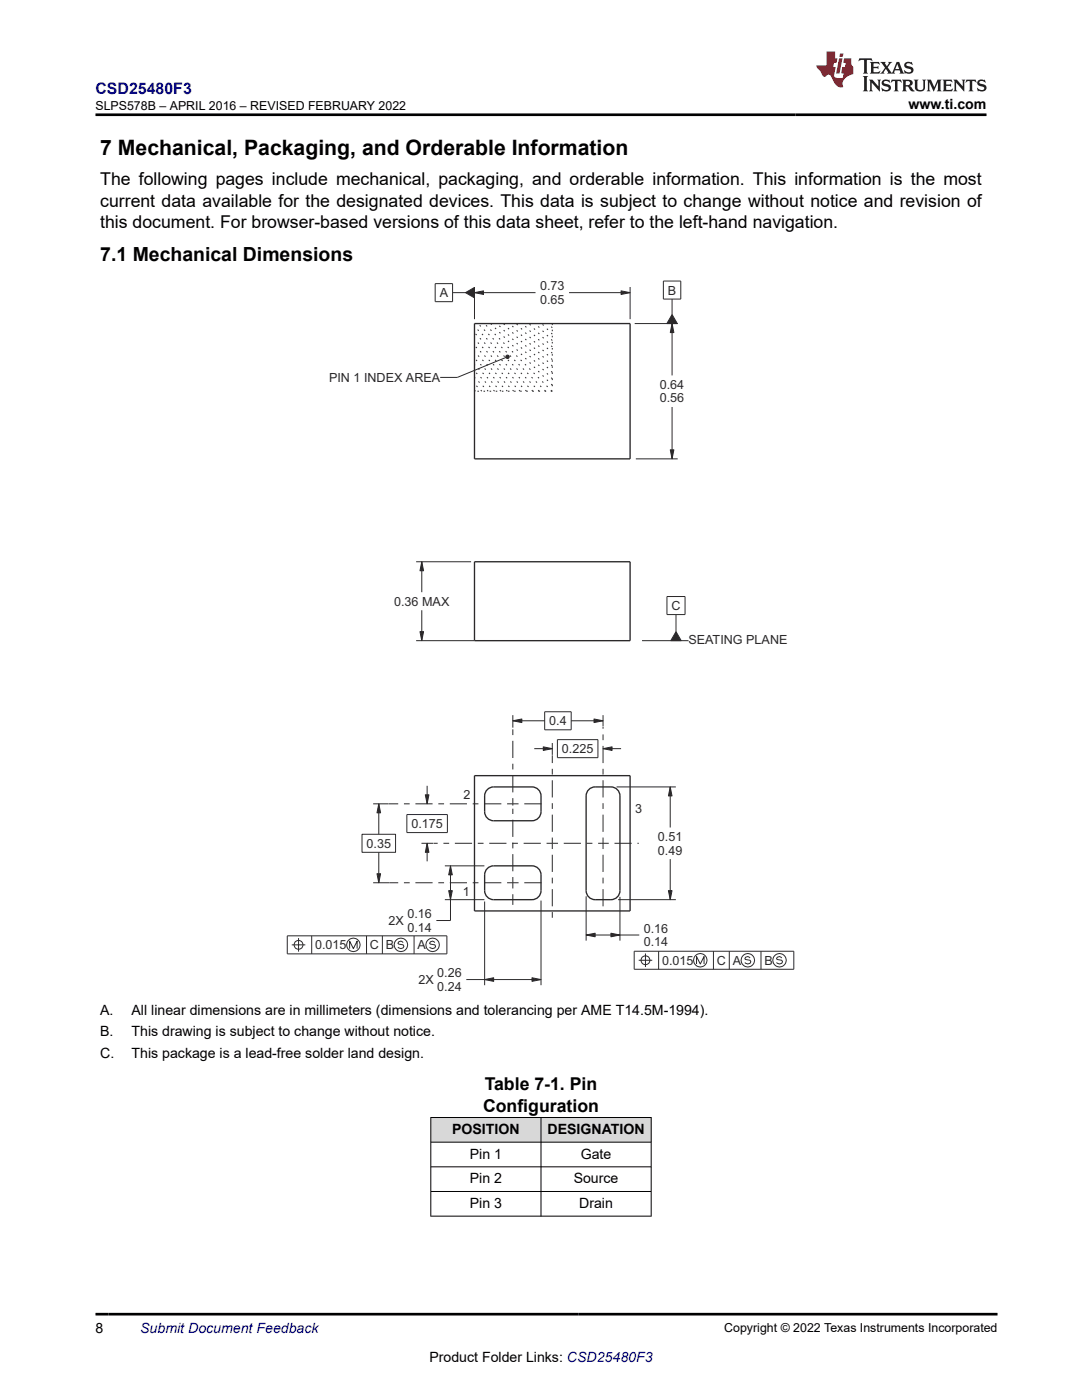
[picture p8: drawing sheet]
<svg xmlns="http://www.w3.org/2000/svg" width="216mm" height="279mm" viewBox="0 0 216 279" stroke-linecap="round" stroke-linejoin="round" font-family="sans-serif">
<path d="M134.9 126.1l1 1.8h-2.1z" fill="#2b292a"/>
<path d="M134.9 126.1l1 1.8h-2.1z" fill="none" stroke="#2b292a" stroke-width=".2"/>
<path d="M75.6 160.4l.3 1.8h-.7z" fill="#2b292a"/>
<path d="M75.6 160.4l.3 1.8h-.7z" fill="none" stroke="#2b292a" stroke-width=".2"/>
<path d="M75.2 174.4h.7l-.3 1.8z" fill="#2b292a"/>
<path d="M75.2 174.4h.7l-.3 1.8z" fill="none" stroke="#2b292a" stroke-width=".2"/>
<path d="M89.9 172.8l.4 1.8h-.8z" fill="#2b292a"/>
<path d="M89.9 172.8l.4 1.8h-.8z" fill="none" stroke="#2b292a" stroke-width=".2"/>
<path d="M89.5 177.7h.8l-.4 1.8z" fill="#2b292a"/>
<path d="M89.5 177.7h.8l-.4 1.8z" fill="none" stroke="#2b292a" stroke-width=".2"/>
<path d="M96.7 195.5l1.8-.4v.8z" fill="#2b292a"/>
<path d="M96.7 195.5l1.8-.4v.8z" fill="none" stroke="#2b292a" stroke-width=".2"/>
<path d="M106.2 195.1l1.8 .4-1.8 .4z" fill="#2b292a"/>
<path d="M106.2 195.1l1.8 .4-1.8 .4z" fill="none" stroke="#2b292a" stroke-width=".2"/>
<path d="M83.8 126.1h.7l-.3 1.8z" fill="#2b292a"/>
<path d="M83.8 126.1h.7l-.3 1.8z" fill="none" stroke="#2b292a" stroke-width=".2"/>
<path d="M84.2 112.1l.3 1.8h-.7z" fill="#2b292a"/>
<path d="M84.2 112.1l.3 1.8h-.7z" fill="none" stroke="#2b292a" stroke-width=".2"/>
<path d="M108.4 149l1.8 .4-1.8 .4z" fill="#2b292a"/>
<path d="M108.4 149l1.8 .4-1.8 .4z" fill="none" stroke="#2b292a" stroke-width=".2"/>
<path d="M120.3 149.4l1.8-.4v.8z" fill="#2b292a"/>
<path d="M120.3 149.4l1.8-.4v.8z" fill="none" stroke="#2b292a" stroke-width=".2"/>
<path d="M117 186.6l1.8-.4v.8z" fill="#2b292a"/>
<path d="M117 186.6l1.8-.4v.8z" fill="none" stroke="#2b292a" stroke-width=".2"/>
<path d="M121.9 186.2l1.8 .4-1.8 .4z" fill="#2b292a"/>
<path d="M121.9 186.2l1.8 .4-1.8 .4z" fill="none" stroke="#2b292a" stroke-width=".2"/>
<path d="M133.4 177.7h.7l-.4 1.8z" fill="#2b292a"/>
<path d="M133.4 177.7h.7l-.4 1.8z" fill="none" stroke="#2b292a" stroke-width=".2"/>
<path d="M133.7 157l.4 1.8h-.7z" fill="#2b292a"/>
<path d="M133.7 157l.4 1.8h-.7z" fill="none" stroke="#2b292a" stroke-width=".2"/>
<path d="M84.9 158.6h.7l-.4 1.8z" fill="#2b292a"/>
<path d="M84.9 158.6h.7l-.4 1.8z" fill="none" stroke="#2b292a" stroke-width=".2"/>
<path d="M85.2 168.3l.4 1.8h-.7z" fill="#2b292a"/>
<path d="M85.2 168.3l.4 1.8h-.7z" fill="none" stroke="#2b292a" stroke-width=".2"/>
<path d="M102.3 143.8l1.8-.3v.7z" fill="#2b292a"/>
<path d="M102.3 143.8l1.8-.3v.7z" fill="none" stroke="#2b292a" stroke-width=".2"/>
<path d="M118.5 143.5l1.8 .3-1.8 .4z" fill="#2b292a"/>
<path d="M118.5 143.5l1.8 .3-1.8 .4z" fill="none" stroke="#2b292a" stroke-width=".2"/>
<path d="M92.9 58.4l1.8-1v2z" fill="#2b292a"/>
<path d="M92.9 58.4l1.8-1v2z" fill="none" stroke="#2b292a" stroke-width=".2"/>
<path d="M123.9 58l1.8 .4-1.8 .4z" fill="#2b292a"/>
<path d="M123.9 58l1.8 .4-1.8 .4z" fill="none" stroke="#2b292a" stroke-width=".2"/>
<path d="M94.7 58.4l1.8-.4v.8z" fill="#2b292a"/>
<path d="M94.7 58.4l1.8-.4v.8z" fill="none" stroke="#2b292a" stroke-width=".2"/>
<path d="M134.1 62.8l1 1.8h-2z" fill="#2b292a"/>
<path d="M134.1 62.8l1 1.8h-2z" fill="none" stroke="#2b292a" stroke-width=".2"/>
<path d="M133.7 89.8h.8l-.4 1.8z" fill="#2b292a"/>
<path d="M133.7 89.8h.8l-.4 1.8z" fill="none" stroke="#2b292a" stroke-width=".2"/>
<path d="M134.1 64.6l.4 1.8h-.8z" fill="#2b292a"/>
<path d="M134.1 64.6l.4 1.8h-.8z" fill="none" stroke="#2b292a" stroke-width=".2"/>
<path d="M100.9 71.1l.3-.2h.3l.1 .3-.1 .3-.3 .1-.3-.2z" fill="#2b292a"/>
<g fill="none" stroke="#2b292a" stroke-width=".2">
<path d="M86.8 56.6h3.5v3.6h-3.5zM90.3 58.4h2.6M94.7 57.3v6.4M94.7 58.4h12.2M113.5 58.4h12.2M125.7 57.3v6.4M132.4 56.1h3.4v3.6h-3.4zM134.1 59.7v3.1M100.9 71.3l-9.6 4h-3.5M100.9 71.1l.3-.2h.3l.1 .3-.1 .3-.3 .1-.3-.2zM126.6 64.6h8.6M134.1 64.6v10.3"/>
<path d="M126.9 91.6h8.3M134.1 81.2v10.4M83 112.1h11M84.2 112.1v6.1M133.1 119.1h3.6v3.6h-3.6zM83 127.9h11.6M84.2 121.8v6.1M128.1 127.9h9.3M134.9 122.7v3.4M85.2 156.8v3.6M102.3 142.7v2.5M102.3 143.8h6.4"/>
<path d="M106.6 149.4h3.6M108.7 142h5.3v3.6h-5.3zM110.2 148.3v2.4M111.2 147.6h8.1v3.6h-8.1zM114 143.8h6.3M120.3 142.7v2.3M120.3 149.4h3.6M123 157h11.9M133.7 157v8.1M72.2 166.5h6.7v3.6h-6.7zM74.5 176.2h3.3M74.5 160.4h3"/>
<path d="M75.6 160.4v6.1M75.6 170.1v6.1M81.2 162.6h8.1v3.6h-8.1zM84.1 168.3h2.4M85.2 168.3v3.6M88.8 179.5h7.9M88.8 172.8h7.9M89.9 172.8v10.9h-2.8M96.7 179.9v16.7M108 179.7v16.9M117 178.9v8.8M123.3 179.5h11.6"/>
<path d="M123.7 179v8.7M133.7 171.4v8.1M57.3 186.8h31.9v3.6h-31.9zM58.2 188.6h2.7M59.6 187.2v2.7M62.2 186.8v3.6M69.8 189.3v-1.5l.7 1.5 .8-1.5v1.5M73.1 186.8v3.6M76.3 186.8v3.6M80.4 188.1l-.4-.3-.5 .2-.1 .3 .1 .1 .9 .2 .2 .3-.2 .3-.4 .1-.6-.3M82.6 186.8v3.6M86.8 188.1l-.5-.3-.4 .2-.2 .3 .2 .1 .9 .2 .1 .3-.1 .3-.5 .1-.6-.3"/>
<path d="M93 195.5h15M117 186.6h10.6M126.5 189.8h31.9v3.6h-31.9zM127.4 191.6h2.7M128.8 190.3v2.7M131.4 189.8v3.6M139 192.4v-1.5l.7 1.5 .8-1.5v1.5M142.4 189.8v3.6M145.5 189.8v3.6M149.7 191.2l-.5-.3-.4 .1-.2 .3 .2 .2 .9 .1 .1 .3-.1 .3-.5 .2-.6-.3M151.8 189.8v3.6M156 191.2l-.5-.3-.4 .1-.2 .3 .2 .2 .9 .1 .1 .3-.1 .3-.5 .2-.6-.3"/>
<circle cx="59.6" cy="188.5" r=".89"/>
<circle cx="70.5" cy="188.6" r="1.34"/>
<circle cx="80" cy="188.6" r="1.34"/>
<circle cx="86.3" cy="188.6" r="1.34"/>
<circle cx="128.8" cy="191.6" r=".89"/>
<circle cx="139.7" cy="191.6" r="1.34"/>
<circle cx="149.2" cy="191.6" r="1.34"/>
<circle cx="155.5" cy="191.6" r="1.34"/>
</g>
<path d="M94.7 64.6h31v27h-31zM94.7 112.1h31v15.8h-31zM94.7 154.8h31v27h-31zM97.2 157.6l.8-.5 .5-.1h7.7a1.8 1.8 0 0 1 1.8 1.8v3.2a1.8 1.8 0 0 1-1.8 1.8h-7.7a1.8 1.8 0 0 1-1.8-1.8v-3.2l.1-.4zM117.5 157.6l.8-.5 .5-.1h3.1a1.8 1.8 0 0 1 1.8 1.8v18.9a1.8 1.8 0 0 1-1.8 1.8h-3.1a1.8 1.8 0 0 1-1.8-1.8v-18.9v-.4zM97.2 173.3l.8-.4 .5-.1h7.7a1.8 1.8 0 0 1 1.8 1.8v3.1a1.8 1.8 0 0 1-1.8 1.8h-7.7a1.8 1.8 0 0 1-1.8-1.8v-3.1l.1-.5z" fill="none" stroke="#2b292a" stroke-width=".27"/>
<g fill="none" stroke="#2b292a" stroke-width=".2" stroke-dasharray=".3 .9" stroke-linecap="butt">
<path d="M94.9 78.1l-.2-.2M96.1 78.1l-1.4-1.5M97.4 78.1l-2.7-2.8M98.7 78.1l-4-4M100 78.1l-5.3-5.3M101.2 78.1l-6.5-6.6M102.5 78.1l-7.8-7.9M103.8 78.1l-9.1-9.1M105.1 78.1l-10.4-10.4M106.3 78.1l-11.6-11.7M107.6 78.1l-12.9-12.9M108.9 78.1l-13.5-13.5"/>
<path d="M110.1 78.1l-13.5-13.5M110.2 64.6v13.5M110.2 78.1h-15.5M110.2 76.9l-12.3-12.3M110.2 75.6l-11-11M110.2 74.3l-9.7-9.7M110.2 73l-8.5-8.4M110.2 71.8l-7.2-7.2M110.2 70.5l-5.9-5.9M110.2 69.2l-4.6-4.6M110.2 68l-3.4-3.4M110.2 66.7l-2.1-2.1"/>
<path d="M110.2 65.4l-.8-.8"/>
</g>
<g fill="none" stroke="#2b292a" stroke-width=".2" stroke-dasharray="1.1 1.1 3.4 1.1" stroke-linecap="butt">
<path d="M102.3 160.4v.4M102.3 176.2v4.4M102.3 176.2v-14.8M102.3 160.4v-15.1M102.3 176.2h-24.5M102.3 176.2h6.4M102.3 160.4h-24.7M102.3 160.4h6.6M110.2 168.3v15.7M110.2 168.3v-17.6M110.2 168.3h-23.7M110.2 168.3h9.9"/>
<path d="M120.3 168.3h-.2M120.3 168.3h7.2M120.3 168.3v13.3M120.3 168.3v-23.2"/>
</g>
<g fill="#d8d8d8">
<path d="M86 223h43.9v4.9h-43.9z" fill-rule="evenodd"/>
<path d="M86 223.1h21.9v4.8h-21.9z" fill-rule="evenodd"/>
<path d="M108 223.1h21.9v4.8h-21.9z" fill-rule="evenodd"/>
</g>
<path d="M85.9 223h44.1M85.9 227.9h44.1M85.9 232.9h44.1M85.9 237.8h44.1M86 223v19.8M107.9 223v19.8M129.9 223v19.8M85.9 242.7h44.1" fill="none" stroke="#000" stroke-width=".2"/>
<path d="M171.5 11.6l-.2 .6 .5-.2h.6v.1v2.2l-.2 .4h1l-.2-.4v-2.2v-.1h.5l.5 .2-.1-.6zM173.6 12.4l.2 .3v1.6l-.2 .4h1.9l.1-.6a1.08 1.08 0 0 1-1.3 .2v-.7h.6l.4 .2v-.7l-.4 .2h-.6v-.5l.2-.2a1 1 0 0 1 1 .3l-.1-.5zM175.7 12.4l.9 1.1-1 1.2h.9l-.2-.2 .5-.8 .4 .8-.2 .2h1.6l-.2-.2 .2-.5h.9l.1 .5-.1 .2h.9l-.2-.4-.8-1.9h-.5l-.9 2.1-.9-1.1 .9-1h-.8l.2 .2-.4 .6-.4-.6 .2-.2zM179 12.8l.4 1h-.7zM180.7 12.5a.65 .65 0 0 0-.2 .7 .65 .65 0 0 0 .6 .5l.6 .1 .1 .3a.79 .79 0 0 1-.7 .4 .79 .79 0 0 1-.7-.5l.1 .7 .2-.1a.93 .93 0 0 0 1.1 0 .93 .93 0 0 0 .4-.9 1.46 1.46 0 0 0-1.2-.6l-.1-.3a1.09 1.09 0 0 1 1.2 .2l-.2-.6-.1 .1-.5-.2zM172.2 15.2l.2 .4v2.2l-.2 .4h1l-.2-.4v-2.2l.2-.4zM173.4 15.9l.2 .4v1.5l-.2 .4h.8l-.3-.4 .1-1.3 1.6 1.8v-2l.2-.4h-.7l.1 .2 .1 1.1-1.2-1.3zM176.2 16a.65 .65 0 0 0-.2 .8 .65 .65 0 0 0 .6 .4l.6 .2 .1 .2a.79 .79 0 0 1-.7 .4 .79 .79 0 0 1-.7-.5l.1 .7 .2-.1a.93 .93 0 0 0 1.1 .1 .93 .93 0 0 0 .4-1 1.46 1.46 0 0 0-1.2-.5l-.1-.4a1.09 1.09 0 0 1 1.2 .2l-.1-.6-.2 .1-.5-.1zM177.9 15.9l-.1 .6a.63 .63 0 0 1 .8-.3v1.6l-.3 .4h1l-.2-.4v-1.6a.66 .66 0 0 1 .8 .3l-.1-.6zM180 15.9l.2 .4v1.5l-.2 .4h1l-.2-.2-.1-.7h.5l.1 .2a.79 .79 0 0 0 1.2 .6l-1-.9a.61 .61 0 0 0 .6-.6 .61 .61 0 0 0-.5-.7zM180.8 16.2h.1a.47 .47 0 0 1 .5 .1 .47 .47 0 0 1 .1 .5l-.1 .1-.7 .1zM182.3 15.9l.2 .2a2.27 2.27 0 0 0 .4 2 1.04 1.04 0 0 0 1.7-.7v-1.3l.2-.2h-.8l.2 .4v1.1a.6 .6 0 0 1-.6 .6 .6 .6 0 0 1-.6-.6v-1.1l.3-.4zM184.9 15.9l.2 .4v1.5l-.2 .4h.8l-.3-.4v-1.4l.9 1.9 .9-1.9v1.4l-.3 .4h1l-.2-.4v-1.5l.2-.4h-.8l-.7 1.5-.6-1.5zM188.1 15.9l.2 .4v1.5l-.2 .4h1.9l.1-.6a1.09 1.09 0 0 1-1.3 .2v-.7h.6l.4 .2v-.6l-.4 .2h-.6v-.6l.2-.1a1.01 1.01 0 0 1 1 .3l-.1-.6zM190.2 15.9l.3 .4v1.5l-.3 .4h.8l-.2-.4v-1.3l1.6 1.8v-2l.2-.4h-.7l.2 .2v1.1l-1.2-1.3zM192.8 15.9l-.1 .6a.63 .63 0 0 1 .8-.3v1.6l-.3 .4h1l-.2-.4v-1.6a.66 .66 0 0 1 .8 .3l-.1-.6zM195.2 16a.65 .65 0 0 0-.2 .8 .65 .65 0 0 0 .6 .4l.6 .2 .2 .2a.79 .79 0 0 1-.7 .4 .79 .79 0 0 1-.7-.5l.1 .7 .2-.1a.93 .93 0 0 0 1 .1 .93 .93 0 0 0 .5-1 1.46 1.46 0 0 0-1.3-.5v-.4a1.09 1.09 0 0 1 1.2 .2l-.2-.6-.2 .1-.5-.1z" fill="#231f20"/>
<path d="M164.9 10.3v2.7h-2l.1 .4 .8 1a.95 .95 0 0 0 1 .9 .59 .59 0 0 1 .5-.4 .59 .59 0 0 1 .5 .3l.4 .8a1.59 1.59 0 0 0 2.1 1.4 1.61 1.61 0 0 1 1-2.3l1-.3-.1-1.5a1.59 1.59 0 0 1-.3-1.7h-1.5l-.2 .9h.6l-.2 .9h-.5l-.2 .9v.3l.4 .1-.1 .9h-.7a.73 .73 0 0 1-1-.7l.3-1.5h-.5l.1-.9h.5l.2-.9h-.5v-1.3zM167.4 11.6l-.6 3.1h.7l.6-3.1zM167.6 10.7l-.1 .6h.7l.1-.6z" fill="#ed1c24"/>
<path d="M19 22.9h177.8M19 262.3h180" fill="none" stroke="#000" stroke-width=".53"/>
<text font-size="4.2" x="20" y="30.9">7 Mechanical, Packaging, and Orderable Information</text>
<text font-size="3.9" x="20" y="52.1">7.1 Mechanical Dimensions</text>
<g font-size="3.5">
<text x="20" y="41.2">current data available for the designated devices. This data is subject to change without notice and revision of</text>
<text x="20" y="37">The following pages include mechanical, packaging, and orderable information. This information is the most</text>
<text x="20" y="45.5">this document. For browser-based versions of this data sheet, refer to the left-hand navigation.</text>
<text x="96.4" y="221.9">Configuration</text>
<text x="96.7" y="217.6">Table 7-1. Pin</text>
</g>
<text font-size="3.2" fill="#00f" x="19" y="18.7">CSD25480F3</text>
<g font-size="2.8">
<text x="181.3" y="21.8">www.ti.com</text>
<text x="20" y="202.6">A.</text>
<text x="26.3" y="202.6">All linear dimensions are in millimeters (dimensions and tolerancing per AME T14.5M-1994).</text>
<text x="20" y="206.8">B.</text>
<text x="26.3" y="206.8">This drawing is subject to change without notice.</text>
<text x="20" y="211.1">C.</text>
<text x="26.3" y="211.1">This package is a lead-free solder land design.</text>
<text x="90.2" y="226.3">POSITION</text>
<text x="109.2" y="226.3">DESIGNATION</text>
<text x="93.7" y="231.2">Pin 1</text>
<text x="115.9" y="231.2">Gate</text>
<text x="93.7" y="236.1">Pin 2</text>
<text x="114.5" y="236.1">Source</text>
<text x="93.7" y="241.1">Pin 3</text>
<text x="115.6" y="241.1">Drain</text>
<text x="19" y="266.1">8</text>
<text x="85.7" y="271.7">Product Folder Links: CSD25480F3</text>
</g>
<text font-size="2.8" fill="#00f" x="28" y="266.1">Submit Document Feedback</text>
<g font-size="2.5">
<text x="19" y="21.9">SLPS578B – APRIL 2016 – REVISED FEBRUARY 2022</text>
<text x="144.5" y="265.8">Copyright © 2022 Texas Instruments Incorporated</text>
</g>
<g font-size="2.5" fill="#2b292a">
<text x="87.7" y="59.3">A</text>
<text x="107.8" y="58">0.73</text>
<text x="133.3" y="58.8">B</text>
<text x="107.8" y="60.7">0.65</text>
<text x="65.7" y="76.2">PIN 1 INDEX AREA</text>
<text x="131.7" y="77.6">0.64</text>
<text x="131.7" y="80.3">0.56</text>
<text x="78.6" y="120.9">0.36 MAX</text>
<text x="134" y="121.8">C</text>
<text x="137.4" y="128.6">SEATING PLANE</text>
<text x="109.6" y="144.7">0.4</text>
<text x="112.1" y="150.3">0.225</text>
<text x="92.5" y="159.6">2</text>
<text x="82.1" y="165.3">0.175</text>
<text x="126.8" y="162.3">3</text>
<text x="131.3" y="167.8">0.51</text>
<text x="73.1" y="169.2">0.35</text>
<text x="131.3" y="170.5">0.49</text>
<text x="92.3" y="178.9">1</text>
<text x="77.5" y="184.6">2X</text>
<text x="81.3" y="183.3">0.16</text>
<text x="81.3" y="186">0.14</text>
<text x="62.9" y="189.5">0.015</text>
<text x="73.8" y="189.5">C B</text>
<text x="83.3" y="189.5">A</text>
<text x="128.5" y="186.2">0.16</text>
<text x="128.5" y="188.9">0.14</text>
<text x="83.5" y="196.4">2X</text>
<text x="87.3" y="195">0.26</text>
<text x="87.3" y="197.7">0.24</text>
<text x="132.1" y="192.5">0.015</text>
<text x="143" y="192.5">C A</text>
<text x="152.5" y="192.5">B</text>
</g>
</svg>
